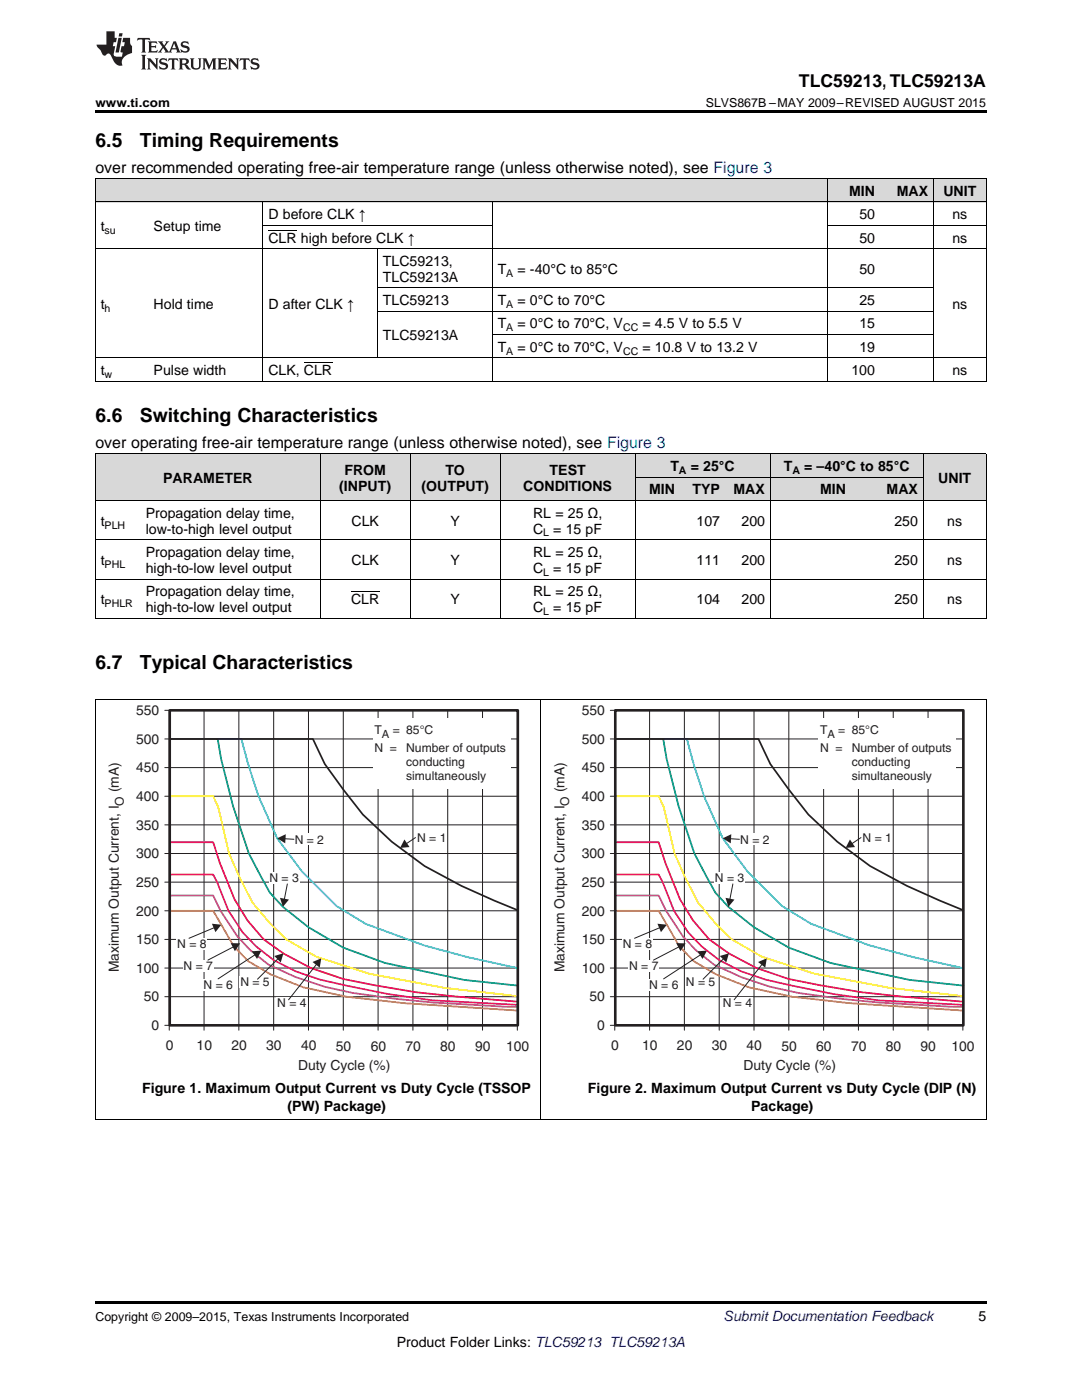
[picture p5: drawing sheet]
<svg xmlns="http://www.w3.org/2000/svg" width="216mm" height="279mm" viewBox="0 0 216 279" stroke-linecap="round" stroke-linejoin="round" font-family="sans-serif">
<g fill="#d8d8d8">
<path d="M19 90.6h9v9.3h-9z"/>
<path d="M28 90.6h35.9v9.3h-35.9z"/>
<path d="M63.9 90.6h18v9.3h-18z"/>
<path d="M81.9 90.6h17.9v9.3h-17.9z"/>
<path d="M99.8 90.6h27v9.3h-27z"/>
<path d="M126.8 95.3h9v4.6h-9z"/>
<path d="M135.8 95.3h8.9v4.6h-8.9z"/>
<path d="M144.7 95.3h9v4.6h-9z"/>
<path d="M153.7 95.3h16.2v4.6h-16.2z"/>
<path d="M169.9 95.3h14.4v4.6h-14.4z"/>
<path d="M184.3 90.6h12.5v9.3h-12.5z"/>
<path d="M126.8 90.6h9v4.7h-9z"/>
<path d="M135.8 90.6h8.9v4.7h-8.9z"/>
<path d="M144.7 90.6h9v4.7h-9z"/>
<path d="M153.7 90.6h16.2v4.7h-16.2z"/>
<path d="M169.9 90.6h14.4v4.7h-14.4z"/>
<path d="M19 35.7h10.6v4.7h-10.6z"/>
<path d="M29.6 35.7h22.9v4.7h-22.9z"/>
<path d="M52.5 35.7h22.9v4.7h-22.9z"/>
<path d="M75.4 35.7h22.8v4.7h-22.8z"/>
<path d="M98.2 35.7h66.9v4.7h-66.9z"/>
<path d="M165.1 35.7h10.6v4.7h-10.6z"/>
<path d="M175.7 35.7h10.6v4.7h-10.6z"/>
<path d="M186.3 35.7h10.5v4.7h-10.5z"/>
</g>
<path d="M19 223.4h.2zM196.7 223.4h.1zM19 259.7h177.8v.5h-177.8z" fill="#000"/>
<path d="M19.1 139.6v83.8M107.9 139.6v83.8M196.8 139.6v83.8M19 223.4h177.8" fill="none" stroke="#000" stroke-width=".2"/>
<g fill="none" stroke="#231f20" stroke-width=".2">
<path d="M32.9 141.8h70.3v63.8M32.9 147.5h70.3M32.9 158.9h70.3M32.9 153.2h70.3M33.8 141.8v63.8M40.7 141.8v63.8M47.7 141.8v63.8M54.6 141.8v63.8M61.6 141.8v63.8M68.5 141.8v63.8M75.4 141.8v63.8M82.4 141.8v63.8"/>
<path d="M89.3 141.8v63.8M96.3 141.8v63.8M32.9 170.3h70.3M32.9 164.6h70.3M32.9 176.1h70.3M32.9 187.5h70.3M32.9 198.9h70.3M32.9 181.8h70.3M32.9 193.2h70.3M32.9 204.6h70.3"/>
</g>
<path d="M33.9 158.9h8.6l1.1 2.2 2.1 9.2 2 4.5 2.6 5.3 3.7 4.3 3.1 3.1 6 3.4 10.5 3.4 15.1 2.9 14.6 1.6" fill="none" stroke="#fff101" stroke-width=".35"/>
<path d="M33.9 168.1h8.6l1.4 4.2 2.9 7.2 2.6 4.2 3.2 3.8a43.2 43.2 0 0 0 22.1 9.1l8.3 1.4 8.3 .9 12 1" fill="none" stroke="#ee1d23" stroke-width=".35"/>
<path d="M33.9 174.5h8.6l.8 1.6 2.3 5.7a26.5 26.5 0 0 0 13.4 12.1l4.9 1.6 13.6 2.9 8.9 1.2 16.9 .9" fill="none" stroke="#ed028c" stroke-width=".35"/>
<path d="M33.9 178.7h8.6l1.5 3.1 3.4 5.2M47.5 187l2.4 2.6 3.7 2.9 5.4 2.5 5.8 1.9 5.6 1.3a244.7 244.7 0 0 0 32.9 2.7" fill="none" stroke="#a54586" stroke-width=".35"/>
<path d="M33.9 181.8h8.6l4.1 7 2.9 3 4.5 2.6 6.5 2.6 8.6 1.9 11.5 1.3 22.6 1.5" fill="none" stroke="#f58220" stroke-width=".35"/>
<path d="M53.7 174.1h6v2.3h-6z" fill-rule="evenodd" fill="#fff"/>
<path d="M33.9 147.5h14.3l1.3 5.1 2.1 6.3 3.7 8.4 5 6.7 6.8 6.8 5.9 3.6 11.6 4.3 8.8 2.3 9.8 2.2" fill="none" stroke="#00aeef" stroke-width=".35"/>
<path d="M33.9 147.5h9.5l.7 4 2.4 9.4 3.2 9.4 4.1 7.9 2.6 2.8 5.2 4.1 6.9 4 8.3 3.1 15.8 3.4 10.7 1.1" fill="none" stroke="#00a54f" stroke-width=".35"/>
<g fill="#fff">
<path d="M82.9 166h6v2.3h-6z" fill-rule="evenodd"/>
<path d="M58.6 166.4h6.1v2.2h-6.1z" fill-rule="evenodd"/>
<path d="M55.2 199h6v2.3h-6z" fill-rule="evenodd"/>
<path d="M47.8 194.8h6.1v2.3h-6.1z" fill-rule="evenodd"/>
<path d="M40.5 195.4h6v2.2h-6z" fill-rule="evenodd"/>
<path d="M36.5 191.6h6v2.3h-6z" fill-rule="evenodd"/>
<path d="M35.2 187.3h6.1v2.2h-6.1z" fill-rule="evenodd"/>
<path d="M74.4 143.3h27.4v14.1h-27.4z" fill-rule="evenodd"/>
</g>
<path d="M33.9 147.5h28.5l2.4 5 3.7 5.1 3.9 4.9 5.8 5.5 6.5 4.8 7.4 4 11.2 4.9" fill="none" stroke="#231f20" stroke-width=".35"/>
<path d="M33.9 141.8h69.4v62.8h-69.4z" fill="none" stroke="#231f20" stroke-width=".52"/>
<path d="M82.9 167.2l-1.8 1.2" fill="none" stroke="#231f20" stroke-width=".2"/>
<path d="M80.7 167.5l1 1.6-1.9 .1z" fill="#231f20"/>
<path d="M56.8 167.4l1.8 .1" fill="none" stroke="#231f20" stroke-width=".2"/>
<path d="M55.3 167.3l1.7-.8-.1 1.8z" fill="#231f20"/>
<path d="M57.3 176.4l-.6 3.1" fill="none" stroke="#231f20" stroke-width=".2"/>
<path d="M55.9 179.2l1.8 .3-1.3 1.5z" fill="#231f20"/>
<path d="M42.8 185.1l-5.1 2.2" fill="none" stroke="#231f20" stroke-width=".2"/>
<path d="M42.3 184.3l1.9 .2-1.2 1.5z" fill="#231f20"/>
<path d="M46.6 189l-5.1 2.6" fill="none" stroke="#231f20" stroke-width=".2"/>
<path d="M46 188.2l1.9 .1-1 1.5z" fill="#231f20"/>
<path d="M50.9 190.5l-7.4 4.9" fill="none" stroke="#231f20" stroke-width=".2"/>
<path d="M50.3 189.9l1.9-.2-.9 1.7z" fill="#231f20"/>
<path d="M55.5 191.3l-4.1 4.1" fill="none" stroke="#231f20" stroke-width=".2"/>
<path d="M54.7 190.8l1.8-.5-.5 1.8z" fill="#231f20"/>
<path d="M63.2 192.4l-5.6 7.1" fill="none" stroke="#231f20" stroke-width=".2"/>
<path d="M62.4 192l1.7-.7-.3 1.8z" fill="#231f20"/>
<g fill="none" stroke="#231f20" stroke-width=".2">
<path d="M121.8 141.8h70.3v63.8M121.8 147.5h70.3M121.8 158.9h70.3M121.8 153.2h70.3M122.7 141.8v63.8M129.6 141.8v63.8M136.6 141.8v63.8M143.5 141.8v63.8M150.5 141.8v63.8M157.4 141.8v63.8M164.3 141.8v63.8M171.3 141.8v63.8"/>
<path d="M178.2 141.8v63.8M185.2 141.8v63.8M121.8 170.3h70.3M121.8 164.6h70.3M121.8 176.1h70.3M121.8 187.5h70.3M121.8 198.9h70.3M121.8 181.8h70.3M121.8 193.2h70.3M121.8 204.6h70.3"/>
</g>
<path d="M122.8 158.9h8.6l1.1 2.2 2.1 9.2 2 4.5 2.6 5.3 3.7 4.3 3.1 3.1 6 3.4 10.5 3.4 15.1 2.9 14.6 1.6" fill="none" stroke="#fff101" stroke-width=".35"/>
<path d="M122.8 168.1h8.6l1.4 4.2 2.9 7.2 2.6 4.2 3.2 3.8a43.2 43.2 0 0 0 22.1 9.1l8.3 1.4 8.3 .9 12 1" fill="none" stroke="#ee1d23" stroke-width=".35"/>
<path d="M122.8 174.5h8.6l.8 1.6 2.3 5.7a26.5 26.5 0 0 0 13.4 12.1l4.9 1.6 13.6 2.9 8.9 1.2 16.9 .9" fill="none" stroke="#ed028c" stroke-width=".35"/>
<path d="M122.8 178.7h8.6l1.5 3.1 3.4 5.2M136.4 187l2.4 2.6 3.7 2.9 5.4 2.5 5.8 1.9 5.6 1.3a244.7 244.7 0 0 0 32.9 2.7" fill="none" stroke="#a54586" stroke-width=".35"/>
<path d="M122.8 181.8h8.6l4.1 7 2.9 3 4.5 2.6 6.5 2.6 8.6 1.9 11.5 1.3 22.6 1.5" fill="none" stroke="#f58220" stroke-width=".35"/>
<path d="M142.6 174.1h6v2.3h-6z" fill-rule="evenodd" fill="#fff"/>
<path d="M122.8 147.5h14.3l1.3 5.1 2.1 6.3 3.7 8.4 5 6.7 6.8 6.8 5.9 3.6 11.6 4.3 8.8 2.3 9.8 2.2" fill="none" stroke="#00aeef" stroke-width=".35"/>
<path d="M122.8 147.5h9.5l.7 4 2.4 9.4 3.2 9.4 4.1 7.9 2.6 2.8 5.2 4.1 6.9 4 8.3 3.1 15.8 3.4 10.7 1.1" fill="none" stroke="#00a54f" stroke-width=".35"/>
<g fill="#fff">
<path d="M171.8 166h6v2.3h-6z" fill-rule="evenodd"/>
<path d="M147.5 166.4h6.1v2.2h-6.1z" fill-rule="evenodd"/>
<path d="M144.1 199h6v2.3h-6z" fill-rule="evenodd"/>
<path d="M136.7 194.8h6.1v2.3h-6.1z" fill-rule="evenodd"/>
<path d="M129.4 195.4h6v2.2h-6z" fill-rule="evenodd"/>
<path d="M125.4 191.6h6v2.3h-6z" fill-rule="evenodd"/>
<path d="M124.1 187.3h6.1v2.2h-6.1z" fill-rule="evenodd"/>
<path d="M163.3 143.3h27.4v14.1h-27.4z" fill-rule="evenodd"/>
</g>
<path d="M122.8 147.5h28.5l2.4 5 3.7 5.1 3.9 4.9 5.8 5.5 6.5 4.8 7.4 4 11.2 4.9" fill="none" stroke="#231f20" stroke-width=".35"/>
<path d="M122.8 141.8h69.4v62.8h-69.4z" fill="none" stroke="#231f20" stroke-width=".52"/>
<path d="M171.8 167.2l-1.8 1.2" fill="none" stroke="#231f20" stroke-width=".2"/>
<path d="M169.6 167.5l1 1.6-1.9 .1z" fill="#231f20"/>
<path d="M145.7 167.4l1.8 .1" fill="none" stroke="#231f20" stroke-width=".2"/>
<path d="M144.2 167.3l1.7-.8-.1 1.8z" fill="#231f20"/>
<path d="M146.2 176.4l-.6 3.1" fill="none" stroke="#231f20" stroke-width=".2"/>
<path d="M144.8 179.2l1.8 .3-1.3 1.5z" fill="#231f20"/>
<path d="M131.7 185.1l-5.1 2.2" fill="none" stroke="#231f20" stroke-width=".2"/>
<path d="M131.2 184.3l1.9 .2-1.2 1.5z" fill="#231f20"/>
<path d="M135.5 189l-5.1 2.6" fill="none" stroke="#231f20" stroke-width=".2"/>
<path d="M134.9 188.2l1.9 .1-1 1.5z" fill="#231f20"/>
<path d="M139.8 190.5l-7.4 4.9" fill="none" stroke="#231f20" stroke-width=".2"/>
<path d="M139.2 189.9l1.9-.2-.9 1.7z" fill="#231f20"/>
<path d="M144.4 191.3l-4.1 4.1" fill="none" stroke="#231f20" stroke-width=".2"/>
<path d="M143.6 190.8l1.8-.5-.5 1.8z" fill="#231f20"/>
<path d="M152.1 192.4l-5.6 7.1" fill="none" stroke="#231f20" stroke-width=".2"/>
<path d="M151.3 192l1.7-.7-.3 1.8z" fill="#231f20"/>
<g fill="none" stroke="#000" stroke-width=".2">
<path d="M19 35.6h177.8M19.1 35.7v40.4M165.1 35.7v40.4M186.2 35.7v40.4M196.8 35.7v40.4M19 49.6h177.8M19 40.3h177.8M52.4 40.3v35.8M52.5 45h45.7M75.3 49.6v21.9M75.4 57.4h110.9M98.2 40.3v35.8"/>
<path d="M165.1 45h31.7M19 76.1h177.8M19 71.4h177.8M75.4 62.1h110.9M98.2 66.8h88.1M19 99.9h177.8M19 90.6h177.8M19.1 90.6v32.8M63.9 90.6v32.8M81.8 90.6v32.8M99.8 90.6v32.8M126.7 90.6v32.8"/>
<path d="M126.8 95.2h57.5M153.7 90.6v32.8M184.2 90.6v32.8M196.8 90.6v32.8M19 115.6h177.8M19 107.7h177.8M19 139.5h177.8M19 123.4h177.8"/>
</g>
<g fill="#000">
<path d="M19 22h177.8v.5h-177.8zM19 76.1h.2zM52.4 76.1h.1zM75.2 76.1h.2zM98.1 76.1h.1zM165 76.1h.1zM175.6 76.1h.1zM186.2 76.1h.1zM196.7 76.1h.1zM19 123.4h.2zM63.8 123.4h.1zM81.8 123.4h.1z"/>
<path d="M99.7 123.4h.1zM126.7 123.4h.1zM135.7 123.4h.1zM144.6 123.4h.1zM153.6 123.4h.1zM169.8 123.4h.1zM184.1 123.4h.2zM196.7 123.4h.1z"/>
</g>
<g fill="#231f20">
<path d="M27.5 7.6l-.1 .5 .4-.2h.6v.1v2.1l-.2 .4h1l-.3-.4v-2.1l.1-.1h.5l.5 .2-.2-.5zM29.5 8.3l.2 .3v1.5l-.2 .4h1.8l.2-.6a1.04 1.04 0 0 1-1.3 .2v-.7h.6l.3 .2v-.6l-.3 .2h-.6v-.6l.8-.1 .4 .3-.2-.5zM31.5 8.3l.9 1.1-.9 1.1h.8l-.2-.2 .5-.7 .4 .7-.2 .2h1.5l-.1-.2 .1-.4h.9l.1 .4-.2 .2h1l-.3-.3-.7-1.9h-.5l-.9 2-.8-1 .9-1h-.8l.1 .3-.3 .5-.4-.6 .2-.2zM34.7 8.6l.4 1h-.7zM36.3 8.4a.63 .63 0 0 0-.2 .7 .63 .63 0 0 0 .6 .4l.6 .2 .1 .2a.75 .75 0 0 1-.7 .4 .75 .75 0 0 1-.6-.5l.1 .7 .1-.1a1.11 1.11 0 0 0 1.5-.6 1.13 1.13 0 0 0-1.2-.8l-.1-.4a1.04 1.04 0 0 1 1.2 .2l-.2-.5-.1 .1-.5-.2zM28.2 10.9l.2 .4v2.2l-.2 .4h1l-.3-.4v-2.2l.3-.4zM29.3 11.6l.3 .4v1.5l-.3 .4h.8l-.2-.4v-1.3l1.5 1.7v-1.9l.2-.4h-.7l.2 .4v.9l-1.1-1.3zM32 11.8a.62 .62 0 0 0-.2 .7 .62 .62 0 0 0 .6 .4l.6 .1 .1 .3a.76 .76 0 0 1-.7 .3 .76 .76 0 0 1-.6-.4l.1 .7 .1-.1a1.11 1.11 0 0 0 1.5-.6 1.13 1.13 0 0 0-1.2-.8l-.1-.4a1.04 1.04 0 0 1 1.2 .2l-.2-.6-.1 .1-.5-.1zM33.7 11.6l-.2 .6a.61 .61 0 0 1 .8-.3v1.6l-.2 .4h.9l-.2-.4v-1.6a.63 .63 0 0 1 .8 .3l-.2-.6zM35.6 11.6l.3 .4v1.5l-.3 .4h1l-.2-.2v-.8l.5 .2a.76 .76 0 0 0 1.2 .7l-1-1a.58 .58 0 0 0 .6-.5 .58 .58 0 0 0-.5-.6zM36.4 11.9h.1a.45 .45 0 0 1 .5 .1 .45 .45 0 0 1 .1 .5l-.7 .2zM37.9 11.6l.2 .2a2.17 2.17 0 0 0 .3 1.9 .99 .99 0 0 0 1.6-.6v-1.1l.2-.4h-.7l.2 .2a1.92 1.92 0 0 1-.2 1.8 .6 .6 0 0 1-.9-.5v-1.1l.2-.4zM40.4 11.6l.2 .4v1.5l-.2 .4h.7l-.2-.4v-1.4l.8 1.8 .8-1.8v1.4l-.2 .4h.9l-.2-.4v-1.5l.2-.4h-.8l-.6 1.5-.6-1.5zM43.4 11.6l.2 .4v1.5l-.2 .4h1.8l.2-.6a1.04 1.04 0 0 1-1.3 .1v-.6h.5l.4 .2v-.6l-.4 .2h-.5v-.7h.8l.3 .3-.1-.6zM45.5 11.6l.2 .4v1.5l-.2 .4h.7l-.2-.4v-1.3l1.5 1.7v-1.9l.2-.4h-.7l.2 .4v.9l-1.1-1.3zM47.9 11.6l-.1 .6a.61 .61 0 0 1 .8-.3v1.6l-.3 .4h1l-.3-.4 .1-1.6a.63 .63 0 0 1 .7 .3l-.1-.6zM50.2 11.8a.62 .62 0 0 0-.2 .7 .62 .62 0 0 0 .6 .4l.6 .1 .2 .3a.76 .76 0 0 1-.8 .3 .76 .76 0 0 1-.6-.4l.1 .7 .2-.1a1.11 1.11 0 0 0 1.5-.6 1.13 1.13 0 0 0-1.3-.8l-.1-.4a1.04 1.04 0 0 1 1.2 .2l-.1-.6-.2 .1-.5-.1z"/>
<path d="M21.2 6.3v2.6h-1.9l.1 .4 .7 .9a.91 .91 0 0 0 1 .8 .56 .56 0 0 1 .5-.3 .56 .56 0 0 1 .5 .3l.4 .8a1.53 1.53 0 0 0 1.9 1.2 1.54 1.54 0 0 1 1-2.1l.9-.3v-1.4a1.52 1.52 0 0 1-.3-1.6h-1.4l-.2 .8h.5l-.2 .8h-.4l-.2 1v.2l.4 .1-.2 .8a1.93 1.93 0 0 1-1.6-.3l.3-1.8h-.5l.2-.8h.4l.2-.8h-.4v-1.3zM23.6 7.6l-.6 2.9h.7l.6-2.9zM23.8 6.6l-.1 .7h.6l.2-.7z"/>
</g>
<path d="M53.6 45.9h5.6M60.6 72.4h5.7M70.1 118.1h5.6" fill="none" stroke="#000" stroke-width=".2"/>
<g font-size="3.9">
<text x="19" y="29.3">6.5</text>
<text x="27.9" y="29.3">Timing Requirements</text>
<text x="19" y="84.2">6.6</text>
<text x="27.9" y="84.2">Switching Characteristics</text>
<text x="19" y="133.6">6.7</text>
<text x="27.9" y="133.6">Typical Characteristics</text>
</g>
<text font-size="3.5" x="159.4" y="17.3">TLC59213, TLC59213A</text>
<g font-size="3.2">
<text x="19" y="34.4">over recommended operating free-air temperature range (unless otherwise noted), see Figure 3</text>
<text x="19" y="89.4">over operating free-air temperature range (unless otherwise noted), see Figure 3</text>
</g>
<g font-size="2.8">
<text x="169.4" y="39.1">MIN</text>
<text x="178.9" y="39.1">MAX</text>
<text x="188.2" y="39.1">UNIT</text>
<text x="20.1" y="46.1">t</text>
<text x="30.7" y="46.1">Setup time</text>
<text x="53.6" y="43.7">D before CLK ↑</text>
<text x="171.5" y="43.7">50</text>
<text x="190" y="43.7">ns</text>
<text x="53.6" y="48.4">CLR high before CLK ↑</text>
<text x="76.4" y="53.1">TLC59213,</text>
<text x="171.5" y="48.4">50</text>
<text x="190" y="48.4">ns</text>
<text x="76.4" y="56.2">TLC59213A</text>
<text x="99.3" y="54.6">T</text>
<text x="103.3" y="54.6">= -40°C to 85°C</text>
<text x="171.5" y="54.6">50</text>
<text x="20.1" y="61.6">t</text>
<text x="30.7" y="61.6">Hold time</text>
<text x="53.6" y="61.6">D after CLK ↑</text>
<text x="76.4" y="60.9">TLC59213</text>
<text x="99.3" y="60.9">T</text>
<text x="99.3" y="65.5">T</text>
<text x="103.3" y="60.9">= 0°C to 70°C</text>
<text x="103.3" y="65.5">= 0°C to 70°C, V</text>
<text x="128.2" y="65.5">= 4.5 V to 5.5 V</text>
<text x="171.5" y="60.9">25</text>
<text x="171.5" y="65.5">15</text>
<text x="190" y="61.6">ns</text>
<text x="76.4" y="67.9">TLC59213A</text>
<text x="99.3" y="70.2">T</text>
<text x="103.3" y="70.2">= 0°C to 70°C, V</text>
<text x="128.2" y="70.2">= 10.8 V to 13.2 V</text>
<text x="171.5" y="70.2">19</text>
<text x="20.1" y="74.9">t</text>
<text x="30.7" y="74.9">Pulse width</text>
<text x="53.6" y="74.9">CLK, CLR</text>
<text x="169.9" y="74.9">100</text>
<text x="190" y="74.9">ns</text>
<text x="68.7" y="94.8">FROM</text>
<text x="88.9" y="94.8">TO</text>
<text x="109.7" y="94.8">TEST</text>
<text x="133.8" y="94">T</text>
<text x="137.8" y="94">= 25°C</text>
<text x="156.4" y="94">T</text>
<text x="160.5" y="94">= –40°C to 85°C</text>
<text x="32.6" y="96.3">PARAMETER</text>
<text x="67.7" y="97.9">(INPUT)</text>
<text x="84.1" y="97.9">(OUTPUT)</text>
<text x="104.4" y="97.9">CONDITIONS</text>
<text x="129.5" y="98.7">MIN</text>
<text x="138.2" y="98.7">TYP</text>
<text x="146.4" y="98.7">MAX</text>
<text x="163.7" y="98.7">MIN</text>
<text x="176.9" y="98.7">MAX</text>
<text x="187.2" y="96.3">UNIT</text>
<text x="20.1" y="104.9">t</text>
<text x="29.1" y="103.3">Propagation delay time,</text>
<text x="29.1" y="106.5">low-to-high level output</text>
<text x="70.1" y="104.9">CLK</text>
<text x="89.9" y="104.9">Y</text>
<text x="106.4" y="103.3">RL = 25 Ω,</text>
<text x="106.4" y="106.5">C</text>
<text x="110.4" y="106.5">= 15 pF</text>
<text x="139" y="104.9">107</text>
<text x="148" y="104.9">200</text>
<text x="178.5" y="104.9">250</text>
<text x="189" y="104.9">ns</text>
<text x="20.1" y="112.7">t</text>
<text x="29.1" y="111.2">Propagation delay time,</text>
<text x="70.1" y="112.7">CLK</text>
<text x="89.9" y="112.7">Y</text>
<text x="106.4" y="111.2">RL = 25 Ω,</text>
<text x="139" y="112.7">111</text>
<text x="148" y="112.7">200</text>
<text x="178.5" y="112.7">250</text>
<text x="189" y="112.7">ns</text>
<text x="29.1" y="114.3">high-to-low level output</text>
<text x="29.1" y="119">Propagation delay time,</text>
<text x="106.4" y="114.3">C</text>
<text x="106.4" y="119">RL = 25 Ω,</text>
<text x="110.4" y="114.3">= 15 pF</text>
<text x="20.1" y="120.6">t</text>
<text x="29.1" y="122.2">high-to-low level output</text>
<text x="70.1" y="120.6">CLR</text>
<text x="89.9" y="120.6">Y</text>
<text x="106.4" y="122.2">C</text>
<text x="110.4" y="122.2">= 15 pF</text>
<text x="139" y="120.6">104</text>
<text x="148" y="120.6">200</text>
<text x="178.5" y="120.6">250</text>
<text x="189" y="120.6">ns</text>
<text x="28.4" y="218.2">Figure 1. Maximum Output Current vs Duty Cycle (TSSOP</text>
<text x="57.4" y="221.7">(PW) Package)</text>
<text x="117.3" y="218.2">Figure 2. Maximum Output Current vs Duty Cycle (DIP (N)</text>
<text x="149.9" y="221.7">Package)</text>
<text x="195.3" y="263.6">5</text>
<text x="79.2" y="268.9">Product Folder Links: TLC59213 TLC59213A</text>
</g>
<g font-size="2.8" fill="#231f20">
<text x="27.2" y="142.7">550</text>
<text x="116.1" y="142.7">550</text>
<text x="27.2" y="148.4">500</text>
<text x="116.1" y="148.4">500</text>
<text x="27.2" y="154.1">450</text>
<text x="116.1" y="154.1">450</text>
<text x="23.7" y="158.1" transform="rotate(-90 23.7 158.1)">(mA)</text>
<text x="27.2" y="159.8">400</text>
<text x="112.6" y="158.1" transform="rotate(-90 112.6 158.1)">(mA)</text>
<text x="116.1" y="159.8">400</text>
<text x="27.2" y="165.6">350</text>
<text x="116.1" y="165.6">350</text>
<text x="27.2" y="171.3">300</text>
<text x="116.1" y="171.3">300</text>
<text x="27.2" y="177">250</text>
<text x="116.1" y="177">250</text>
<text x="27.2" y="182.7">200</text>
<text x="116.1" y="182.7">200</text>
<text x="27.2" y="188.4">150</text>
<text x="116.1" y="188.4">150</text>
<text x="23.7" y="194.1" transform="rotate(-90 23.7 194.1)">Maximum Output Current, I</text>
<text x="27.2" y="194.1">100</text>
<text x="112.6" y="194.1" transform="rotate(-90 112.6 194.1)">Maximum Output Current, I</text>
<text x="116.1" y="194.1">100</text>
<text x="28.7" y="199.9">50</text>
<text x="117.6" y="199.9">50</text>
<text x="30.2" y="205.6">0</text>
<text x="33.1" y="209.6">0</text>
<text x="39.2" y="209.6">10</text>
<text x="46.2" y="209.6">20</text>
<text x="53.1" y="209.6">30</text>
<text x="60.1" y="209.6">40</text>
<text x="67" y="209.7">50</text>
<text x="74" y="209.7">60</text>
<text x="80.9" y="209.7">70</text>
<text x="87.9" y="209.7">80</text>
<text x="94.8" y="209.7">90</text>
<text x="101" y="209.7">100</text>
<text x="119.1" y="205.6">0</text>
<text x="122" y="209.6">0</text>
<text x="128.1" y="209.6">10</text>
<text x="135.1" y="209.6">20</text>
<text x="142" y="209.6">30</text>
<text x="149" y="209.6">40</text>
<text x="155.9" y="209.7">50</text>
<text x="162.9" y="209.7">60</text>
<text x="169.8" y="209.7">70</text>
<text x="176.8" y="209.7">80</text>
<text x="183.7" y="209.7">90</text>
<text x="189.9" y="209.7">100</text>
<text x="59.5" y="213.5">Duty Cycle (%)</text>
<text x="148.4" y="213.5">Duty Cycle (%)</text>
</g>
<text font-size="2.8" fill="#0000c8" x="144.4" y="263.6">Submit Documentation Feedback</text>
<g font-size="2.5">
<text x="19" y="21.4">www.ti.com</text>
<text x="140.8" y="21.4">SLVS867B –MAY 2009–REVISED AUGUST 2015</text>
<text x="19" y="263.6">Copyright © 2009–2015, Texas Instruments Incorporated</text>
</g>
<g font-size="2.4" fill="#231f20">
<text x="74.7" y="146.4">T</text>
<text x="78.4" y="146.4">= 85°C</text>
<text x="163.6" y="146.4">T</text>
<text x="167.3" y="146.4">= 85°C</text>
<text x="74.7" y="150.1">N =</text>
<text x="81.1" y="150.1">Number of outputs</text>
<text x="81.1" y="152.9">conducting</text>
<text x="81.1" y="155.7">simultaneously</text>
<text x="163.6" y="150.1">N =</text>
<text x="170" y="150.1">Number of outputs</text>
<text x="170" y="152.9">conducting</text>
<text x="170" y="155.7">simultaneously</text>
<text x="24.7" y="160.8" transform="rotate(-90 24.7 160.8)">O</text>
<text x="113.6" y="160.8" transform="rotate(-90 113.6 160.8)">O</text>
<text x="58.8" y="168.4">N = 2</text>
<text x="83.2" y="168">N = 1</text>
<text x="147.7" y="168.4">N = 2</text>
<text x="172.1" y="168">N = 1</text>
<text x="53.8" y="176.1">N = 3</text>
<text x="142.7" y="176.1">N = 3</text>
<text x="35.4" y="189.2">N = 8</text>
<text x="124.3" y="189.2">N = 8</text>
<text x="36.6" y="193.6">N = 7</text>
<text x="40.6" y="197.3">N = 6</text>
<text x="48" y="196.8">N = 5</text>
<text x="125.5" y="193.6">N = 7</text>
<text x="129.5" y="197.3">N = 6</text>
<text x="136.9" y="196.8">N = 5</text>
<text x="55.3" y="201">N = 4</text>
<text x="144.2" y="201">N = 4</text>
</g>
<g font-size="2.2" fill="#231f20">
<text x="76.2" y="147.3">A</text>
<text x="165.1" y="147.3">A</text>
</g>
<g font-size="2.1">
<text x="20.9" y="46.6">su</text>
<text x="101" y="55.2">A</text>
<text x="20.9" y="62.2">h</text>
<text x="101" y="61.5">A</text>
<text x="101" y="66.1">A</text>
<text x="101" y="70.8">A</text>
<text x="124.3" y="66.1">CC</text>
<text x="124.3" y="70.8">CC</text>
<text x="20.9" y="75.4">w</text>
<text x="135.5" y="94.6">A</text>
<text x="158.1" y="94.6">A</text>
<text x="20.9" y="105.5">PLH</text>
<text x="108.4" y="107.1">L</text>
<text x="20.9" y="113.3">PHL</text>
<text x="108.4" y="114.9">L</text>
<text x="20.9" y="121.1">PHLR</text>
<text x="108.4" y="122.7">L</text>
</g>
</svg>
